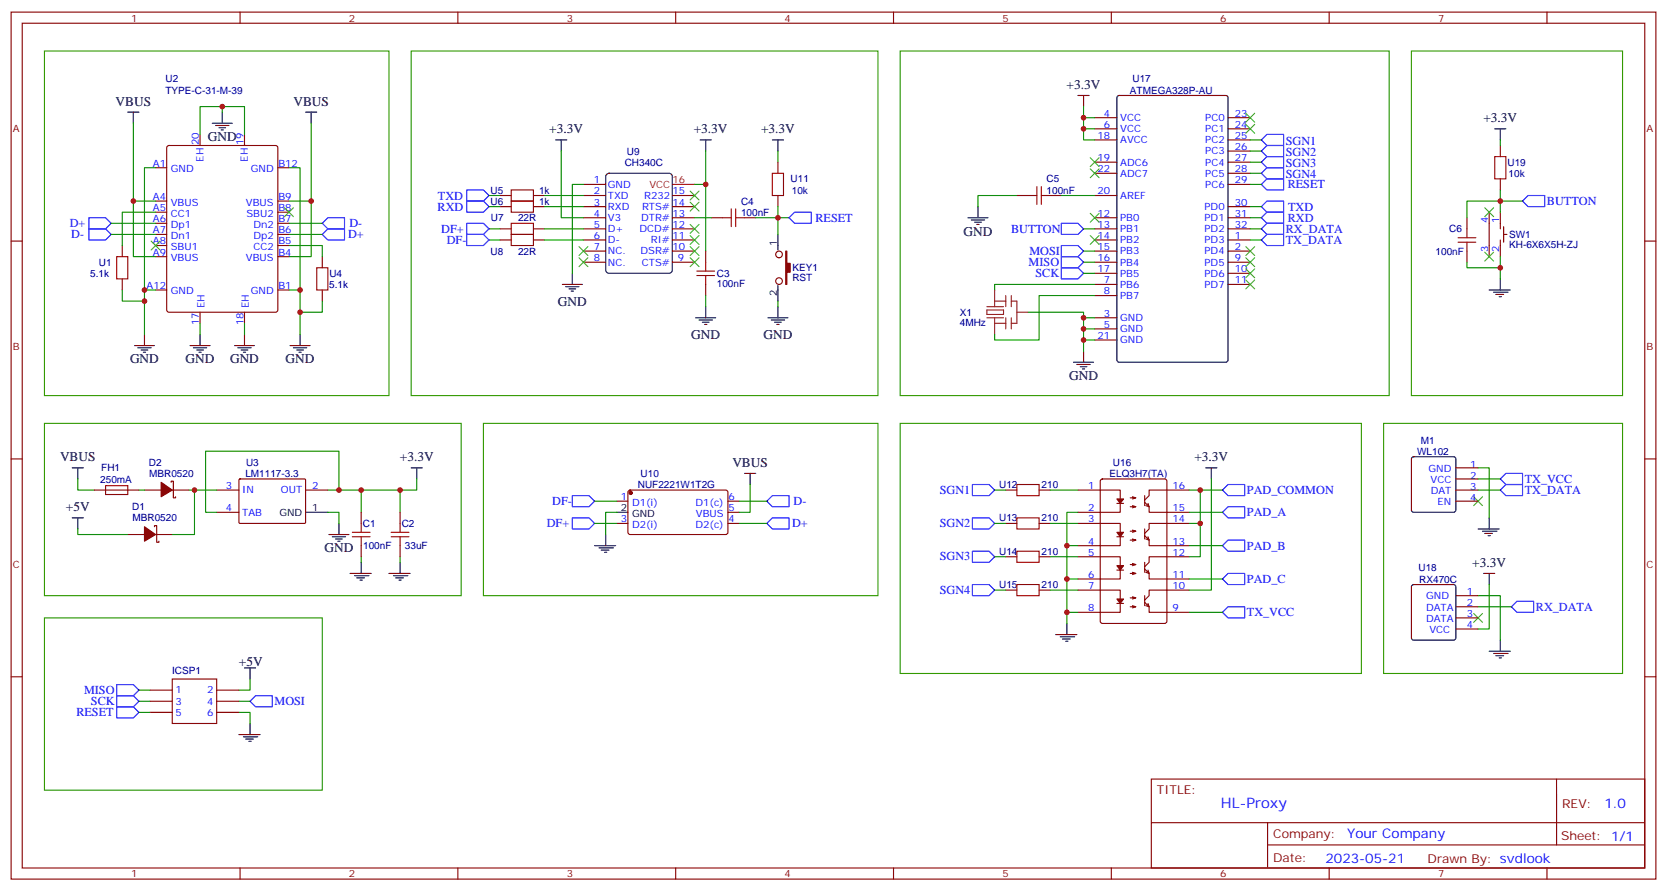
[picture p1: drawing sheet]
<svg xmlns="http://www.w3.org/2000/svg" width="529mm" height="283mm" viewBox="0 0 529 283" stroke-linecap="round" stroke-linejoin="round" font-family="sans-serif">
<g fill="none" stroke="#870000" stroke-width=".35">
<path d="M3.5 3.8h522.1v275.2h-522.1zM7.1 7.4h515v268.1h-515zM76.2 3.8v3.6M145.3 3.8v3.6M214.5 3.8v3.6M283.6 3.8v3.6M352.8 3.8v3.6M421.9 3.8v3.6M491.1 3.8v3.6M347.5 37.4h7M389.8 37.4h7.1M49.4 53.2h3.5"/>
<path d="M53.2 46.4l.4-.2h33.9l.6 .4 .1 51.8-.5 .6-34.1 .1-.6-.5-.1-51.7zM63.5 42.7v3.5M77.6 42.7v3.5M88.2 53.2h3.5M185.2 58.5h7.1M246.9 51.5v3.5M347.5 40.9h7M347.5 44.4h7M347.5 51.5h7M347.5 55h7M389.8 58.5h7.1M389.8 40.9h7.1"/>
<path d="M389.8 44.4h7.1M389.8 51.5h7.1M389.8 55h7.1M389.8 47.9h7.1M476.2 46.2v3.5M476.2 56.8v3.5M3.5 76.5h3.6M38.8 77.9v3.6M49.4 77.9h3.5M49.4 74.4h3.5M49.4 70.9h3.5M49.4 67.3h3.5"/>
<path d="M49.4 63.8h3.5M88.2 77.9h3.5M88.2 74.4h3.5M88.2 70.9h3.5M88.2 67.3h3.5M88.2 63.8h3.5M158.7 62.1h3.6M158.7 65.6h3.6M158.7 72.6h3.6M158.7 76.2h3.6M169.3 62.1h3.6M169.3 65.6h3.6"/>
<path d="M169.3 72.6h3.6M169.3 76.2h3.6M185.2 62.1h7.1M185.2 65.6h7.1M185.2 69.1h7.1M185.2 72.6h7.1M185.2 76.2h7.1M185.2 79.7h7.1M213.4 62.1h7.1M213.4 65.6h7.1M213.4 69.1h7.1M213.4 72.6h7.1"/>
<path d="M213.4 76.2h7.1M213.4 79.7h7.1M224 79.7v3.5M225.8 69.1h3.5M236.4 69.1h3.5M246.9 62.1v3.5M322.8 62.1h3.5M333.4 62.1h3.5M347.5 62.1h7M347.5 69.1h7M347.5 72.6h7M347.5 76.2h7"/>
<path d="M347.5 79.7h7M389.8 65.6h7.1M389.8 69.1h7.1M389.8 72.6h7.1M389.8 76.2h7.1M389.8 79.7h7.1M465.7 69.1v3.5M465.7 79.7v3.5M472.7 67.3v14.2M476.2 67.3v5.3M476.2 76.2v5.3M477.3 74.4h1.1"/>
<path d="M477.3 71.9v5M522.1 76.5h3.5M38.8 88.5v3.5M49.4 92h3.5M49.4 81.5h3.5M63.5 99.1v3.5M77.6 99.1v3.5M88.2 92h3.5M88.2 81.5h3.5M102.3 81.5v3.5M102.3 92v3.6M185.2 83.2h7.1"/>
<path d="M213.4 83.2h7.1M224 90.3v3.5M347.5 83.2h7M347.5 86.7h7M347.5 90.3h7M347.5 93.8h7M389.8 83.2h7.1M389.8 86.7h7.1M389.8 90.3h7.1M347.5 100.9h7M347.5 104.4h7M347.5 107.9h7"/>
<path d="M3.5 145.7h3.6M30 155.5h14.1M45.9 155.5h5.3M54.3 153.1v-.4h.7v5.3h.7v-.3M54.7 155.5h5.3M68.8 155.5h7M75.9 152.2l.3-.2 20.6 .1 .2 .3v13.5l-.3 .2h-20.7l-.2-.3zM97 155.5h7.1M195.8 159.1h3.5M199.6 155.7l.4-.2 30.6 .1 .5 .6-.1 13-.6 .5-30.6-.1-.5-.7v-12.7zM231.1 159.1h3.5M319.3 155.5h3.5"/>
<path d="M329.8 155.5h3.6M342.2 155.5h13.4v7.1h-13.4M349.5 152.2l.5-.2h19.7l.7 .4v44.8l-.4 .6-20 .1-.7-.5-.1-44.7zM354.5 159.8h2.2M359.5 157.7l1 .3h-1.7M360.5 158l-1 .4M363.4 159.4l1.4 1.4-.4-1M363.4 157.3v3.2M377.5 155.5h-12.7v1.8l-1.4 1.4M522.1 145.7h3.5M40.6 169.7h5.3M49 167.2v-.4h.7v5.3h.7v-.3"/>
<path d="M49.4 169.7h5.3M68.8 162.6h7M114.7 162.6v3.5M114.7 173.2v3.5M127 162.6v3.5M127 173.2v3.5M195.8 166.1h3.5M231.1 162.6h3.5M231.1 166.1h3.5M319.3 166.1h3.5M319.3 176.7h3.5M329.8 166.1h3.6"/>
<path d="M329.8 176.7h3.6M342.2 166.1h13.4v7.1h-13.4M342.2 176.7h13.4v7.1h-13.4M354.5 170.4h2.2M359.5 160.5l1 .3h-1.7M359.5 168.2l1 .4h-1.7M359.5 171.1l1 .3h-1.7M359.5 178.8l1 .4h-1.7M360.5 160.8l-1 .4M360.5 168.6l-1 .3M360.5 171.4l-1 .4M360.5 179.2l-1 .3"/>
<path d="M363.4 170l1.4 1.4-.4-1M363.4 167.9v3.2M363.4 178.5v3.1M363.7 160.5l1.1 .3v1.8h12.7M363.7 171.1l1.1 .3v1.8h12.7M377.5 166.1h-12.7v1.8l-1.4 1.4M377.5 176.7h-12.7v1.8l-1.4 1.4M319.3 187.3h3.5M329.8 187.3h3.6M342.2 187.3h13.4v7h-13.4M354.5 180.9h2.2M354.5 191.5h2.2"/>
<path d="M359.5 181.6l1 .4h-1.7M359.5 189.4l1 .4h-1.7M359.5 192.2l1 .4h-1.7M360.5 182l-1 .4M360.5 189.8l-1 .3M360.5 192.6l-1 .3M363.4 180.6l1.4 1.4-.4-1.1M363.4 191.2l1.4 1.4-.4-1.1M363.4 189.1v3.1M363.7 181.6l1.1 .4v1.8h12.7M363.7 192.2l1.1 .4v1.7h12.7M377.5 187.3h-12.7v1.8l-1.4 1.4"/>
<path d="M462.1 199.6h7.1M462.1 196.1h7.1M462.1 192.6h7.1M462.1 189.1h7.1M3.5 214.8h3.6M47.6 219h7.1M54.7 215.5h14.1v14.1h-14.1zM68.8 219h7M522.1 214.8h3.5M47.6 222.6h7.1M47.6 226.1h7.1M68.8 222.6h7"/>
<path d="M68.8 226.1h7M365.5 247.3h156.6v28.2h-156.6zM494.1 247.3v20.9M76.2 275.5v3.5M145.3 275.5v3.5M214.5 275.5v3.5M283.6 275.5v3.5M352.8 275.5v3.5M365.5 261.1h156.5M402.4 268.2h119.6M402.4 261.1v14.1M421.9 275.5v3.5"/>
<path d="M491.1 275.5v3.5"/>
<circle cx="247.3" cy="80.8" r="1.06"/>
<circle cx="247.3" cy="89.2" r="1.06"/>
</g>
<g fill="none" stroke="#000" stroke-width=".35">
<path d="M40.6 35.6h3.5M42.3 35.6v3.5M67.4 39.1h6.3M68.4 39.8h4.3M70.6 35.6v3.5M97 35.6h3.5M98.8 35.6v3.5M342.2 30.3h3.5M344 30.3v3.5M354.8 30.5l.4-.2h33.9l.7 .4v83.6l-.4 .6-34.2 .1-.6-.5-.1-83.5zM69.5 40.5h2.1M70.2 41.2h.7"/>
<path d="M176.4 44.4h3.5M178.2 44.4v3.5M192.5 55.4l.8-.4h19.1l.8 .4 .2 .7v29.6l-.5 .8-.5 .2h-19.1l-.8-.4-.2-.6v-29.6zM222.2 44.4h3.6M224 44.4v3.5M245.2 44.4h3.5M246.9 44.4v3.5M474.5 40.9h3.5M476.2 40.9v3.5M246.9 74.4v4.9M307.3 69.1h6.3M308.3 69.8h4.3"/>
<path d="M309.4 70.5h2.1M310.1 71.2h.7M310.4 65.6v3.5M178.5 90.3h6.4M179.6 91h4.2M180.6 91.7h2.1M181.3 92.4h.7M181.7 86.7v3.6M224 97.3v3.6M246.9 90.6v5M246.9 97.3v3.6M472.7 92h6.7"/>
<path d="M474.1 92.7h4.6M474.8 93.5h2.5M475.9 94.2h.7M476.2 88.5v3.5M42.7 109.7h6.3M43.7 110.4h4.3M44.8 111.1h2.1M45.5 111.8h.7M45.9 106.2v3.5M60.3 109.7h6.4M61.4 110.4h4.2M62.4 111.1h2.2"/>
<path d="M63.1 111.8h.8M63.5 106.2v3.5M74.4 109.7h6.4M75.5 110.4h4.2M76.6 111.1h2.1M77.3 111.8h.7M77.6 106.2v3.5M92.1 109.7h6.3M93.1 110.4h4.3M94.2 111.1h2.1M94.9 111.8h.7M95.2 106.2v3.5"/>
<path d="M220.8 100.9h6.4M221.9 101.6h4.2M223 102.3h2.1M223.7 103h.7M243.8 100.9h6.3M244.8 101.6h4.3M245.9 102.3h2.1M246.6 103h.7M340.8 115h6.3M341.8 115.7h4.3M342.9 116.4h2.1M343.6 117.1h.7"/>
<path d="M344 111.4v3.6M22.9 148.5h3.6M24.7 148.5v3.5M130.5 148.5h3.6M132.3 148.5v3.5M236.4 150.2h3.5M238.1 150.2v3.6M382.8 148.5h3.5M384.5 148.5v3.5M448.3 145.2l.4-.2h12.7l.5 .2 .2 .5v16.2l-.2 .5-.5 .2h-12.7l-.5-.2-.2-.5v-16.2zM22.9 164.4h3.6M24.7 164.4v3.5"/>
<path d="M97 162.6h7.1M104.4 169.7h6.4M105.5 170.4h4.2M106.5 171.1h2.2M107.2 171.8h.7M107.6 166.1v3.6M114.7 178.5v3.5M127 178.5v3.5M188.7 173.2h6.7M190.1 173.9h4.6M190.9 174.6h2.4M191.9 175.3h.7"/>
<path d="M192.3 169.7v3.5M195.8 162.6h3.5M469.2 167.9h6.7M470.6 168.6h4.6M471.3 169.3h2.5M472.4 170h.7M472.7 164.4v3.5M111.1 182h6.7M112.5 182.7h4.6M113.2 183.4h2.5M114.3 184.1h.7M123.5 182h6.7"/>
<path d="M124.9 182.7h4.6M125.6 183.4h2.5M126.6 184.1h.8M338.7 197.9v3.5M448.3 185.7l.4-.2h12.7l.5 .2 .2 .5v16.3l-.2 .5-.5 .2h-12.7l-.5-.3-.2-.4v-16.3zM471 182h3.5M472.7 182v3.5M77.6 212h3.5M79.4 212v3.5M335.1 201.4h6.7M336.5 202.1h4.6M337.3 202.8h2.4"/>
<path d="M338.3 203.5h.7M472.7 206.7h6.7M474.1 207.4h4.6M474.8 208.1h2.5M475.9 208.8h.7M476.2 203.2v3.5M75.8 233.2h6.7M77.3 233.9h4.5M78 234.6h2.4M79 235.3h.7M79.4 229.6v3.6"/>
</g>
<g fill="none" stroke="#008700" stroke-width=".35">
<path d="M42.3 39.1v42.4h7.1M70.6 33.8v1.8M98.8 39.1v42.4h-7.1M344 33.8v3.6h3.5M344 37.4v3.5h3.5M49.4 53.2h-3.5v38.8M63.5 42.7v-8.9h14.1v8.9M91.7 53.2h3.5v38.8M178.2 47.9v21.2h7M185.2 58.5h-3.5v28.2M224 47.9v10.6h-3.5M224 58.5v21.2"/>
<path d="M246.9 47.9v3.6M344 40.9v3.5h3.5M396.9 58.5h3.5M396.9 47.9h3.5M396.9 44.4h3.5M396.9 51.5h3.5M396.9 55h3.5M476.2 44.4v1.8M35.3 74.4h14.1M35.3 70.9h14.1M42.3 63.8h7.1M49.4 67.3h-10.6v10.6"/>
<path d="M91.7 77.9h10.6v3.6M91.7 63.8h7.1M91.7 74.4h10.6M91.7 70.9h10.6M155.2 72.6h3.5M155.2 76.2h3.5M155.2 62.1h3.5M155.2 65.6h3.5M172.9 72.6h12.3M172.9 76.2h12.3M172.9 62.1h12.3M172.9 65.6h12.3"/>
<path d="M220.5 69.1h5.3M239.9 69.1h10.6M246.9 65.6v8.8M322.8 62.1h-12.4v3.5M336.9 62.1h10.6M344 72.6h3.5M344 79.7h3.5M396.9 69.1h3.5M396.9 72.6h3.5M396.9 76.2h3.5M396.9 65.6h3.5M476.2 60.3v7"/>
<path d="M483.3 63.8h-17.6v5.3M38.8 92v3.6h7.1M49.4 92h-3.5v14.2M91.7 92h3.5v14.2M102.3 95.6v3.5h-7.1M224 93.8v3.5M246.9 95.6v1.7M326.3 99.1h17.7v1.8M344 86.7h3.5M344 83.2h3.5M347.5 90.3h-31.8v1.7M347.5 93.8h-17.7v14.1h-14.1v-1.7"/>
<path d="M465.7 83.2v1.8h10.5M476.2 81.5v7M63.5 102.6v3.6M77.6 102.6v3.6M344 104.4h3.5M344 107.9h3.5M347.5 100.9h-3.5v10.5M24.7 152v3.5h5.3M44.1 155.5h1.8M60 155.5h8.8M61.7 155.5v14.2h-7M107.6 155.5v-12.3h-42.3v19.4h3.5"/>
<path d="M114.7 155.5v7.1M127 155.5v7.1M132.3 152v3.5h-28.2M188.7 159.1h7.1M234.6 159.1h8.8M238.1 153.8v8.8h-3.5M315.7 155.5h3.6M333.4 155.5h8.8M377.5 155.5h10.6M381 155.5v21.2h-3.5M384.5 152v35.3h-7M469.2 148.5h3.5v15.9"/>
<path d="M469.2 155.5h7M469.2 152h7M24.7 167.9v1.8h15.9M104.1 162.6h3.5v3.5M114.7 176.7v1.8M127 176.7v1.8M188.7 166.1h7.1M195.8 162.6h-3.5v7.1M234.6 166.1h8.8M315.7 176.7h3.6M315.7 166.1h3.6M333.4 176.7h8.8"/>
<path d="M333.4 166.1h8.8M338.7 173.2h3.5M342.2 162.6h-3.5v35.3M377.5 173.2h10.6M377.5 166.1h3.5M377.5 162.6h10.6M315.7 187.3h3.6M333.4 187.3h8.8M338.7 183.8h3.5M338.7 194.3h3.5M377.5 183.8h10.6M377.5 194.3h10.6"/>
<path d="M469.2 189.1h7v14.1M469.2 192.6h10.6M472.7 185.5v14.1h-3.5M44.1 219h3.5M79.4 215.5v3.5h-3.6M44.1 226.1h3.5M44.1 222.6h3.5M75.8 226.1h3.6v3.5M75.8 222.6h3.6"/>
</g>
<g fill="none" stroke="#3c3" stroke-width=".35">
<path d="M395.5 39.5l2.8 2.8M395.5 35.9l2.8 2.9M398.3 39.5l-2.8 2.8M398.3 35.9l-2.8 2.9M346.1 50.1l2.8 2.8M346.1 53.6l2.8 2.8M348.9 50.1l-2.8 2.8M348.9 53.6l-2.8 2.8M48 76.5l2.8 2.8M50.8 76.5l-2.8 2.8M90.3 65.9l2.8 2.9M93.1 65.9l-2.8 2.9"/>
<path d="M183.8 78.3l2.8 2.8M186.6 78.3l-2.8 2.8M219.1 60.6l2.8 2.9M219.1 64.2l2.8 2.8M219.1 71.2l2.8 2.8M219.1 74.8l2.8 2.8M219.1 78.3l2.8 2.8M221.9 60.6l-2.8 2.9M221.9 64.2l-2.8 2.8M221.9 71.2l-2.8 2.8M221.9 74.8l-2.8 2.8M221.9 78.3l-2.8 2.8"/>
<path d="M346.1 67.7l2.8 2.8M346.1 74.8l2.8 2.8M348.9 67.7l-2.8 2.8M348.9 74.8l-2.8 2.8M395.5 78.3l2.8 2.8M398.3 78.3l-2.8 2.8M471.3 65.9l2.8 2.9M474.1 65.9l-2.8 2.9M183.8 81.8l2.8 2.8M186.6 81.8l-2.8 2.8M219.1 81.8l2.8 2.8M221.9 81.8l-2.8 2.8"/>
<path d="M395.5 88.9l2.8 2.8M395.5 85.3l2.8 2.9M395.5 81.8l2.8 2.8M398.3 88.9l-2.8 2.8M398.3 85.3l-2.8 2.9M398.3 81.8l-2.8 2.8M471.3 80l2.8 2.9M474.1 80l-2.8 2.9M467.8 157.7l2.8 2.8M470.6 157.7l-2.8 2.8M467.8 194.7l2.8 2.8M470.6 194.7l-2.8 2.8"/>
</g>
<g fill="none" stroke="#00f" stroke-width=".35">
<path d="M400.4 58.5l1.8-1.7h5.3v3.5h-5.3zM400.4 55l1.8-1.8h5.3v3.6h-5.3zM400.4 47.9l1.8-1.7h5.3v3.5h-5.3zM402.2 49.7h5.3v3.5h-5.3l-1.8-1.7zM402.2 42.7h5.3v3.5h-5.3l-1.8-1.8zM28.2 69.1h5.3l1.8 1.8-1.8 1.7h-5.3zM28.2 72.6h5.3l1.8 1.8-1.8 1.8h-5.3zM104.1 72.6h5.3v3.6h-5.3l-1.8-1.8zM104.1 69.1h5.3v3.5h-5.3l-1.8-1.7zM148.2 60.3h5.3l1.7 1.8-1.7 1.7h-5.3zM148.2 63.8h5.3l1.7 1.8-1.7 1.7h-5.3zM148.2 70.9h5.3l1.7 1.7-1.7 1.8h-5.3z"/>
<path d="M148.2 74.4h5.3l1.7 1.8-1.7 1.7h-5.3zM250.5 69.1l1.7-1.8h5.3v3.6h-5.3zM336.9 77.9h5.3l1.8 1.8-1.8 1.8h-5.3zM336.9 70.9h5.3l1.8 1.7-1.8 1.8h-5.3zM400.4 65.6l1.8-1.8h5.3v3.5h-5.3zM400.4 72.6l1.8-1.7h5.3v3.5h-5.3zM402.2 67.3h5.3v3.6h-5.3l-1.8-1.8zM402.2 74.4h5.3v3.5h-5.3l-1.8-1.7zM483.3 63.8l1.8-1.7h5.3v3.5h-5.3zM336.9 85h5.3l1.8 1.7-1.8 1.8h-5.3zM336.9 81.5h5.3l1.8 1.7-1.8 1.8h-5.3zM181.7 157.3h5.3l1.7 1.8-1.7 1.7h-5.3z"/>
<path d="M245.2 157.3h5.3v3.5h-5.3l-1.8-1.7zM308.7 153.8h5.3l1.7 1.7-1.7 1.8h-5.3zM389.8 153.8h5.3v3.5h-5.3l-1.7-1.8zM478 150.2h5.3v3.6h-5.3l-1.8-1.8zM478 153.8h5.3v3.5h-5.3l-1.8-1.8zM181.7 164.4h5.3l1.7 1.7-1.7 1.8h-5.3zM243.4 166.1l1.8-1.7h5.3v3.5h-5.3zM308.7 164.4h5.3l1.7 1.7-1.7 1.8h-5.3zM308.7 174.9h5.3l1.7 1.8-1.7 1.8h-5.3zM389.8 160.8h5.3v3.6h-5.3l-1.7-1.8zM389.8 171.4h5.3v3.5h-5.3l-1.7-1.7zM308.7 185.5h5.3l1.7 1.8-1.7 1.8h-5.3z"/>
<path d="M389.8 192.6h5.3v3.5h-5.3l-1.7-1.8zM389.8 182h5.3v3.5h-5.3l-1.7-1.7zM481.5 190.8h5.3v3.5h-5.3l-1.7-1.7zM37 217.3h5.3l1.8 1.7-1.8 1.8h-5.3zM37 224.3h5.3l1.8 1.8-1.8 1.8h-5.3zM37 220.8h5.3l1.8 1.8-1.8 1.7h-5.3zM79.4 222.6l1.7-1.8h5.3v3.5h-5.3z"/>
</g>
<path d="M213.4 58.5h7.1" fill="none" stroke="#f00" stroke-width=".35"/>
<g fill="none" stroke="#a10000" stroke-width=".35">
<path d="M245.2 55h3.5v7.1h-3.5zM329.1 59.2v5.7M330.6 59.2v5.7M474.5 49.7h3.5v7.1h-3.5zM162.3 70.9h7v3.5h-7zM162.3 74.4h7v3.5h-7zM162.3 63.8h7v3.5h-7zM162.3 60.3h7v3.5h-7zM229.3 69.1h2.8M232.1 66.3v5.6M233.5 69.1h2.9M233.5 66.3v5.6"/>
<path d="M326.3 62.1h2.8M330.6 62.1h2.8M462.8 75.5h5.7M462.8 76.9h5.7M465.7 72.6v2.9M465.7 76.9v2.8M37 81.5h3.6v7h-3.6zM100.5 85h3.6v7h-3.6zM221.2 86h5.6M221.2 87.5h5.6M224 83.2v2.8M224 87.5v2.8"/>
<path d="M33.5 154.1h7.1v2.9h-7.1zM322.8 153.8h7v3.5h-7zM111.8 168.9h5.7M111.8 170.4h5.7M114.7 166.1v2.8M114.7 170.4v2.8M124.2 168.9h5.6M124.2 170.4h5.6M127 166.1v2.8M127 170.4v2.8M322.8 164.4h7v3.5h-7zM322.8 174.9h7v3.6h-7z"/>
<path d="M322.8 185.5h7v3.6h-7z"/>
</g>
<g fill="#870000" stroke="#870000" stroke-width=".35">
<path d="M249.4 79.7h.4v3.9h1v2.8h-1v3.9h-.4z"/>
<path d="M51.2 153.1l3.5 2.4-3.5 2.2z"/>
<path d="M354.5 158.4h2.2l-1.1 1.4z"/>
<path d="M354.5 168.9h2.2l-1.1 1.5z"/>
<path d="M354.5 179.5h2.2l-1.1 1.4z"/>
<path d="M354.5 190.1h2.2l-1.1 1.4z"/>
<path d="M45.9 167.2l3.5 2.5-3.5 2.1z"/>
<circle cx="200.2" cy="156.4" r=".53"/>
</g>
<path d="M14.1 16.2h109.4v109.4h-109.4zM130.5 16.2h148.2v109.4h-148.2zM285.8 16.2h155.2v109.4h-155.2zM448 16.2h67.1v109.4h-67.1zM14.1 134.4h132.3v54.7h-132.3zM153.5 134.4h125.2v54.7h-125.2zM285.8 134.4h146.4v79.3h-146.4zM439.2 134.4h75.9v79.3h-75.9zM14.1 196.1h88.2v54.7h-88.2z" fill="none" stroke="#390" stroke-width=".35"/>
<path d="M462.1 159.1h7.1M462.1 155.5h7.1M462.1 152h7.1M462.1 148.5h7.1" fill="none" stroke="#850000" stroke-width=".35"/>
<g fill="none" stroke="#8c2424" stroke-width=".35">
<path d="M313.3 98.4h5.3v1.4h-5.3zM313.3 97.3h5.3M315.7 95.6h3.6M315.7 92v5.3M319.3 93.8v3.5M321 93.8v3.5M321 95.6h1.8v7h-1.8M322.8 99.1h3.5M313.3 100.9h5.3M315.7 102.6h3.6M315.7 100.9v5.3M319.3 100.9v3.5"/>
<path d="M321 100.9v3.5"/>
</g>
<g fill="#c00">
<circle cx="45.9" cy="92" r=".88"/>
<circle cx="95.3" cy="92" r=".88"/>
<circle cx="98.8" cy="63.8" r=".88"/>
<circle cx="42.3" cy="63.8" r=".88"/>
<circle cx="344" cy="104.4" r=".88"/>
<circle cx="344" cy="107.9" r=".88"/>
<circle cx="344" cy="37.4" r=".88"/>
<circle cx="344" cy="40.9" r=".88"/>
<circle cx="246.9" cy="69.1" r=".88"/>
<circle cx="127" cy="155.5" r=".88"/>
<circle cx="114.7" cy="155.5" r=".88"/>
<circle cx="338.7" cy="173.2" r=".88"/>
<circle cx="338.7" cy="183.8" r=".88"/>
<circle cx="338.7" cy="194.3" r=".88"/>
<circle cx="476.3" cy="63.8" r=".88"/>
<circle cx="476.3" cy="85" r=".88"/>
<circle cx="224" cy="58.5" r=".88"/>
<circle cx="45.9" cy="95.6" r=".88"/>
<circle cx="95.3" cy="99.1" r=".88"/>
<circle cx="70.6" cy="33.8" r=".88"/>
<circle cx="107.6" cy="155.5" r=".88"/>
<circle cx="381" cy="155.5" r=".88"/>
<circle cx="381" cy="166.1" r=".88"/>
<circle cx="344" cy="100.9" r=".88"/>
<circle cx="61.7" cy="155.5" r=".88"/>
</g>
<text font-size="4.6" fill="#00f" x="387.6" y="256.3">HL-Proxy</text>
<g font-size="4.2">
<text x="338.6" y="28.2">+3.3V</text>
<text x="36.7" y="33.5">VBUS</text>
<text x="93.1" y="33.5">VBUS</text>
<text x="470.9" y="38.8">+3.3V</text>
<text x="66" y="44.8">GND</text>
<text x="174.4" y="42.3">+3.3V</text>
<text x="220.2" y="42.3">+3.3V</text>
<text x="241.6" y="42.3">+3.3V</text>
<text x="305.9" y="74.8">GND</text>
<text x="177.1" y="97">GND</text>
<text x="219.4" y="107.6">GND</text>
<text x="242.4" y="107.6">GND</text>
<text x="41.3" y="115.3">GND</text>
<text x="58.9" y="115.3">GND</text>
<text x="73" y="115.3">GND</text>
<text x="90.7" y="115.3">GND</text>
<text x="339.4" y="120.6">GND</text>
<text x="19" y="146.4">VBUS</text>
<text x="126.9" y="146.4">+3.3V</text>
<text x="232.5" y="148.2">VBUS</text>
<text x="379.2" y="146.4">+3.3V</text>
<text x="20.9" y="162.2">+5V</text>
<text x="103" y="175.3">GND</text>
<text x="467.4" y="179.9">+3.3V</text>
<text x="75.8" y="211.3">+5V</text>
</g>
<g font-size="4.2" fill="#00f">
<text x="509.3" y="256.5">1.0</text>
<text x="427.7" y="266.1">Your Company</text>
<text x="420.7" y="273.9">2023-05-21</text>
</g>
<g font-size="3.9" fill="#00f">
<text x="408.2" y="46">SGN1</text>
<text x="408.2" y="53">SGN3</text>
<text x="408.2" y="49.5">SGN2</text>
<text x="408.2" y="56.5">SGN4</text>
<text x="408.8" y="59.8">RESET</text>
<text x="139" y="63.3">TXD</text>
<text x="491.1" y="65.1">BUTTON</text>
<text x="138.9" y="66.9">RXD</text>
<text x="258.8" y="70.4">RESET</text>
<text x="408.8" y="70.4">RXD</text>
<text x="408.9" y="66.9">TXD</text>
<text x="22.1" y="72.1">D+</text>
<text x="22.6" y="75.7">D-</text>
<text x="110.5" y="75.7">D+</text>
<text x="110.9" y="72.1">D-</text>
<text x="140.1" y="73.9">DF+</text>
<text x="141.8" y="77.4">DF-</text>
<text x="320.9" y="73.9">BUTTON</text>
<text x="408.2" y="77.5">TX_DATA</text>
<text x="408.2" y="73.9">RX_DATA</text>
<text x="326.8" y="81">MOSI</text>
<text x="326.5" y="84.5">MISO</text>
<text x="328.7" y="88">SCK</text>
<text x="484" y="153.3">TX_VCC</text>
<text x="175.3" y="160.3">DF-</text>
<text x="251.9" y="160.3">D-</text>
<text x="298.3" y="156.8">SGN1</text>
<text x="395.8" y="156.8">PAD_COMMON</text>
<text x="484" y="156.8">TX_DATA</text>
<text x="173.6" y="167.4">DF+</text>
<text x="251.4" y="167.4">D+</text>
<text x="298.3" y="167.3">SGN2</text>
<text x="395.8" y="163.9">PAD_A</text>
<text x="298.3" y="177.9">SGN3</text>
<text x="395.8" y="174.5">PAD_B</text>
<text x="395.8" y="185">PAD_C</text>
<text x="298.3" y="188.5">SGN4</text>
<text x="395.8" y="195.6">TX_VCC</text>
<text x="487.5" y="193.9">RX_DATA</text>
<text x="26.7" y="220.3">MISO</text>
<text x="24.2" y="227.4">RESET</text>
<text x="28.8" y="223.8">SCK</text>
<text x="87.1" y="223.8">MOSI</text>
</g>
<g font-size="3.9" fill="#800">
<text x="367.2" y="251.8">TITLE:</text>
<text x="495.9" y="256.5">REV:</text>
<text x="404.1" y="266">Company:</text>
<text x="495.5" y="266.7">Sheet: 1/1</text>
<text x="404.1" y="273.7">Date:</text>
<text x="453.2" y="273.8">Draw</text>
<text x="463.3" y="273.8">n By: svdlook</text>
</g>
<g font-size="3.2" fill="#800">
<text x="41.6" y="6.8">1</text>
<text x="110.8" y="6.8">2</text>
<text x="179.9" y="6.8">3</text>
<text x="249.1" y="6.8">4</text>
<text x="318.2" y="6.8">5</text>
<text x="387.3" y="6.8">6</text>
<text x="456.5" y="6.8">7</text>
<text x="4.1" y="41.9">A</text>
<text x="522.6" y="41.9">A</text>
<text x="4.1" y="111.1">B</text>
<text x="522.6" y="111.1">B</text>
<text x="4.1" y="180.2">C</text>
<text x="522.6" y="180.2">C</text>
<text x="41.6" y="278.5">1</text>
<text x="110.8" y="278.5">2</text>
<text x="179.9" y="278.5">3</text>
<text x="249.1" y="278.5">4</text>
<text x="318.2" y="278.5">5</text>
<text x="387.3" y="278.5">6</text>
<text x="456.5" y="278.5">7</text>
</g>
<g font-size="3.2" fill="#000080">
<text x="52.5" y="29.7">TYPE-C-31-M-39</text>
<text x="52.6" y="26.2">U2</text>
<text x="358.7" y="29.7">ATMEGA328P-AU</text>
<text x="359.5" y="26.2">U17</text>
<text x="198.3" y="52.6">CH340C</text>
<text x="199" y="49.1">U9</text>
<text x="478.5" y="52.6">U19</text>
<text x="251" y="57.9">U11</text>
<text x="332.2" y="57.9">C5</text>
<text x="478.9" y="56.1">10k</text>
<text x="155.7" y="65">U6</text>
<text x="155.7" y="61.4">U5</text>
<text x="171.1" y="65">1k</text>
<text x="171.1" y="61.4">1k</text>
<text x="235.2" y="65">C4</text>
<text x="251.3" y="61.4">10k</text>
<text x="332.2" y="61.4">100nF</text>
<text x="155.9" y="70.3">U7</text>
<text x="164.5" y="70.3">22R</text>
<text x="235.2" y="68.5">100nF</text>
<text x="460" y="73.8">C6</text>
<text x="479.1" y="75.5">SW1</text>
<text x="155.7" y="80.8">U8</text>
<text x="164.5" y="80.8">22R</text>
<text x="455.7" y="80.8">100nF</text>
<text x="479.1" y="78.7">KH-6X6X5H-ZJ</text>
<text x="28.6" y="87.9">5.1k</text>
<text x="31.4" y="84.4">U1</text>
<text x="104.6" y="87.9">U4</text>
<text x="227.5" y="87.9">C3</text>
<text x="251.5" y="89.3">RST</text>
<text x="251.5" y="86.1">KEY1</text>
<text x="104.5" y="91.4">5.1k</text>
<text x="227.5" y="91.1">100nF</text>
<text x="304.7" y="100.2">X1</text>
<text x="304.7" y="103.4">4MHz</text>
<text x="451" y="140.8">M1</text>
<text x="32.2" y="149.6">FH1</text>
<text x="47.3" y="147.9">D2</text>
<text x="78.1" y="147.9">U3</text>
<text x="353.3" y="147.8">U16</text>
<text x="449.9" y="144.3">WL102</text>
<text x="31.8" y="153.1">250mA</text>
<text x="47.4" y="151.4">MBR0520</text>
<text x="77.9" y="151.4">LM1117-3.3</text>
<text x="202.5" y="154.9">NUF2221W1T2G</text>
<text x="203.4" y="151.4">U10</text>
<text x="317.2" y="154.9">U12</text>
<text x="330.6" y="154.9">210</text>
<text x="352.2" y="151.4">ELQ3H7(TA)</text>
<text x="42" y="162">D1</text>
<text x="42.1" y="165.5">MBR0520</text>
<text x="115.2" y="167.3">C1</text>
<text x="127.5" y="167.3">C2</text>
<text x="317.2" y="165.5">U13</text>
<text x="330.6" y="165.5">210</text>
<text x="115.3" y="174.3">100nF</text>
<text x="128.5" y="174.3">33uF</text>
<text x="317.2" y="176.1">U14</text>
<text x="330.6" y="176.1">210</text>
<text x="450.3" y="181.4">U18</text>
<text x="450.5" y="184.9">RX470C</text>
<text x="317.2" y="186.7">U15</text>
<text x="330.6" y="186.7">210</text>
<text x="54.7" y="214">ICSP1</text>
</g>
<g font-size="3.2" fill="#00f">
<text x="350.4" y="37">4</text>
<text x="350.4" y="40.5">6</text>
<text x="355.6" y="38.4">VCC</text>
<text x="355.6" y="41.9">VCC</text>
<text x="382.6" y="38.4">PC0</text>
<text x="382.6" y="41.9">PC1</text>
<text x="391.9" y="37">23</text>
<text x="391.9" y="40.5">24</text>
<text x="63.1" y="46.2" transform="rotate(-90 63.1 46.2)">20</text>
<text x="77.3" y="46.2" transform="rotate(-90 77.3 46.2)">19</text>
<text x="348.4" y="44.1">18</text>
<text x="355.6" y="45.5">AVCC</text>
<text x="382.6" y="45.5">PC2</text>
<text x="391.9" y="44.1">25</text>
<text x="391.9" y="47.6">26</text>
<text x="48.6" y="52.9">A1</text>
<text x="64.6" y="51.3" transform="rotate(-90 64.6 51.3)">EH</text>
<text x="78.7" y="51.3" transform="rotate(-90 78.7 51.3)">EH</text>
<text x="88.4" y="52.9">B12</text>
<text x="348.4" y="51.1">19</text>
<text x="355.6" y="52.5">ADC6</text>
<text x="382.6" y="49">PC3</text>
<text x="382.6" y="52.5">PC4</text>
<text x="391.9" y="51.1">27</text>
<text x="54.2" y="54.6">GND</text>
<text x="79.6" y="54.6">GND</text>
<text x="188.5" y="58.2">1</text>
<text x="193" y="59.6">GND</text>
<text x="348.4" y="54.6">22</text>
<text x="355.6" y="56.1">ADC7</text>
<text x="382.6" y="56.1">PC5</text>
<text x="382.6" y="59.6">PC6</text>
<text x="391.9" y="54.6">28</text>
<text x="391.9" y="58.2">29</text>
<text x="48.6" y="63.5">A4</text>
<text x="54.2" y="65.2">VBUS</text>
<text x="78.1" y="65.2">VBUS</text>
<text x="88.4" y="63.5">B9</text>
<text x="188.5" y="65.2">3</text>
<text x="188.5" y="61.7">2</text>
<text x="193" y="63.1">TXD</text>
<text x="204.5" y="63.1">R232</text>
<text x="213.4" y="61.7">15</text>
<text x="213.4" y="65.2">14</text>
<text x="348.4" y="61.7">20</text>
<text x="355.6" y="63.1">AREF</text>
<text x="391.9" y="65.2">30</text>
<text x="48.6" y="67">A5</text>
<text x="48.6" y="70.5">A6</text>
<text x="54.2" y="68.8">CC1</text>
<text x="78.2" y="68.8">SBU2</text>
<text x="88.4" y="70.5">B7</text>
<text x="88.4" y="67">B8</text>
<text x="188.5" y="68.8">4</text>
<text x="193" y="70.2">V3</text>
<text x="193" y="66.6">RXD</text>
<text x="203.5" y="70.2">DTR#</text>
<text x="203.8" y="66.6">RTS#</text>
<text x="213.4" y="68.8">13</text>
<text x="348.4" y="68.8">12</text>
<text x="355.6" y="70.2">PB0</text>
<text x="382.4" y="66.6">PD0</text>
<text x="382.4" y="70.2">PD1</text>
<text x="391.9" y="68.8">31</text>
<text x="472.4" y="70.9" transform="rotate(-90 472.4 70.9)">4</text>
<text x="475.9" y="70.9" transform="rotate(-90 475.9 70.9)">1</text>
<text x="48.6" y="74">A7</text>
<text x="48.6" y="77.6">A8</text>
<text x="54.2" y="72.3">Dp1</text>
<text x="54.2" y="75.8">Dn1</text>
<text x="80.4" y="72.3">Dn2</text>
<text x="80.5" y="75.8">Dp2</text>
<text x="88.4" y="77.6">B5</text>
<text x="88.4" y="74">B6</text>
<text x="188.5" y="75.8">6</text>
<text x="188.5" y="72.3">5</text>
<text x="193" y="77.2">D-</text>
<text x="193" y="73.7">D+</text>
<text x="203" y="73.7">DCD#</text>
<text x="206.6" y="77.2">RI#</text>
<text x="213.4" y="72.3">12</text>
<text x="213.4" y="75.8">11</text>
<text x="348.4" y="72.3">13</text>
<text x="348.4" y="75.8">14</text>
<text x="355.6" y="73.7">PB1</text>
<text x="355.6" y="77.2">PB2</text>
<text x="382.4" y="73.7">PD2</text>
<text x="382.4" y="77.2">PD3</text>
<text x="391.9" y="72.3">32</text>
<text x="391.9" y="75.8">1</text>
<text x="48.6" y="81.1">A9</text>
<text x="54.2" y="79.3">SBU1</text>
<text x="54.2" y="82.9">VBUS</text>
<text x="78.1" y="82.9">VBUS</text>
<text x="80.4" y="79.3">CC2</text>
<text x="88.4" y="81.1">B4</text>
<text x="188.5" y="82.9">8</text>
<text x="188.5" y="79.3">7</text>
<text x="193" y="80.8">NC.</text>
<text x="203.3" y="80.8">DSR#</text>
<text x="213.4" y="79.3">10</text>
<text x="215.2" y="82.9">9</text>
<text x="348.4" y="79.3">15</text>
<text x="348.4" y="82.9">16</text>
<text x="355.6" y="80.8">PB3</text>
<text x="382.4" y="80.8">PD4</text>
<text x="391.9" y="79.3">2</text>
<text x="391.9" y="82.9">9</text>
<text x="472.4" y="79.9" transform="rotate(-90 472.4 79.9)">3</text>
<text x="475.9" y="79.9" transform="rotate(-90 475.9 79.9)">2</text>
<text x="193" y="84.3">NC.</text>
<text x="203.8" y="84.3">CTS#</text>
<text x="348.4" y="86.4">17</text>
<text x="350.4" y="89.9">7</text>
<text x="355.6" y="84.3">PB4</text>
<text x="355.6" y="87.8">PB5</text>
<text x="382.4" y="84.3">PD5</text>
<text x="382.4" y="87.8">PD6</text>
<text x="391.9" y="86.4">10</text>
<text x="391.9" y="89.9">11</text>
<text x="46.5" y="91.7">A12</text>
<text x="54.2" y="93.5">GND</text>
<text x="79.6" y="93.5">GND</text>
<text x="88.4" y="91.7">B1</text>
<text x="350.4" y="93.5">8</text>
<text x="355.6" y="91.3">PB6</text>
<text x="355.6" y="94.9">PB7</text>
<text x="382.4" y="91.3">PD7</text>
<text x="64.9" y="97.8" transform="rotate(-90 64.9 97.8)">EH</text>
<text x="79" y="97.8" transform="rotate(-90 79 97.8)">EH</text>
<text x="350.4" y="100.5">3</text>
<text x="355.6" y="101.9">GND</text>
<text x="63.1" y="103.3" transform="rotate(-90 63.1 103.3)">17</text>
<text x="77.3" y="103.3" transform="rotate(-90 77.3 103.3)">18</text>
<text x="348.4" y="107.6">21</text>
<text x="350.4" y="104">5</text>
<text x="355.6" y="105.4">GND</text>
<text x="355.6" y="109">GND</text>
<text x="453.4" y="149.8">GND</text>
<text x="466.7" y="148.4">1</text>
<text x="71.7" y="155.2">3</text>
<text x="99.1" y="155.2">2</text>
<text x="345.5" y="155.2">1</text>
<text x="372.2" y="155.2">16</text>
<text x="454.1" y="153.3">VCC</text>
<text x="466.7" y="155.5">3</text>
<text x="466.7" y="152">2</text>
<text x="76.9" y="156.6">IN</text>
<text x="89.2" y="156.6">OUT</text>
<text x="197.1" y="158.7">1</text>
<text x="200.6" y="160.5">D1(i)</text>
<text x="220.8" y="160.5">D1(c)</text>
<text x="231.2" y="158.7">6</text>
<text x="454.2" y="156.9">DAT</text>
<text x="456.3" y="160.4">EN</text>
<text x="466.7" y="159">4</text>
<text x="71.7" y="162.2">4</text>
<text x="76.9" y="163.7">TAB</text>
<text x="197.1" y="165.8">3</text>
<text x="200.6" y="167.5">D2(i)</text>
<text x="220.8" y="167.5">D2(c)</text>
<text x="220.9" y="164">VBUS</text>
<text x="231.2" y="165.8">4</text>
<text x="231.2" y="162.2">5</text>
<text x="345.5" y="162.2">2</text>
<text x="345.5" y="165.8">3</text>
<text x="372.2" y="165.8">14</text>
<text x="372.2" y="162.2">15</text>
<text x="345.5" y="172.8">4</text>
<text x="372.2" y="172.8">13</text>
<text x="345.5" y="176.4">5</text>
<text x="372.2" y="176.4">12</text>
<text x="345.5" y="183.4">6</text>
<text x="372.2" y="183.4">11</text>
<text x="345.5" y="186.9">7</text>
<text x="372.2" y="186.9">10</text>
<text x="452.7" y="190.1">GND</text>
<text x="465.7" y="188.7">1</text>
<text x="345.5" y="194">8</text>
<text x="372.2" y="194">9</text>
<text x="452.7" y="197.5">DATA</text>
<text x="452.7" y="194">DATA</text>
<text x="465.7" y="195.8">3</text>
<text x="465.7" y="192.2">2</text>
<text x="453.8" y="201">VCC</text>
<text x="465.7" y="199.3">4</text>
<text x="55.7" y="220.1">1</text>
<text x="65.7" y="220.1">2</text>
<text x="55.7" y="223.6">3</text>
<text x="55.7" y="227.2">5</text>
<text x="65.7" y="223.6">4</text>
<text x="65.7" y="227.2">6</text>
</g>
<g font-size="3.2" fill="#f00">
<text x="206.1" y="59.6">VCC</text>
<text x="213.4" y="58.2">16</text>
</g>
<g font-size="3.2">
<text x="246.6" y="77.9" transform="rotate(-90 246.6 77.9)">1</text>
<text x="246.6" y="94.1" transform="rotate(-90 246.6 94.1)">2</text>
<text x="88.7" y="163.7">GND</text>
<text x="99.1" y="162.2">1</text>
<text x="197.1" y="162.2">2</text>
<text x="200.6" y="164">GND</text>
</g>
</svg>
